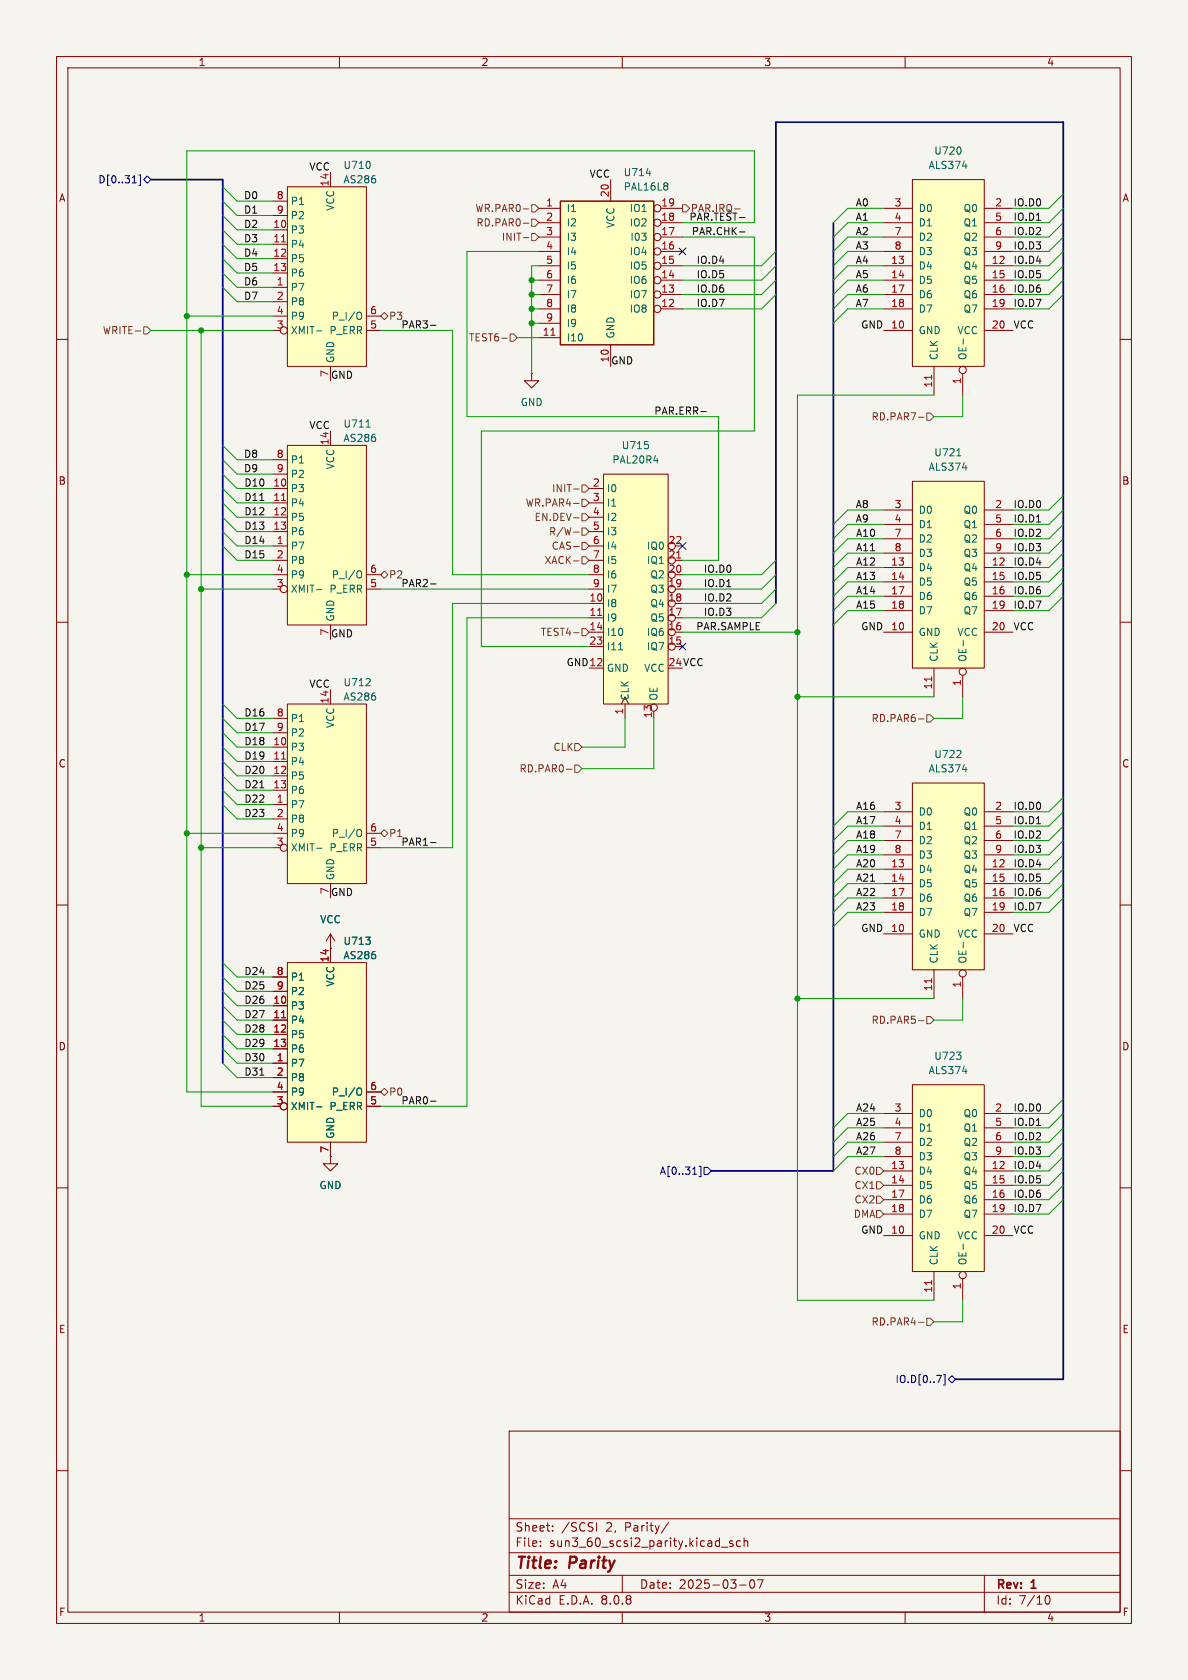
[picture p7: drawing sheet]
<svg xmlns="http://www.w3.org/2000/svg" width="210mm" height="297mm" viewBox="0 0 210 297" stroke-linecap="round" stroke-linejoin="round" font-family="sans-serif">
<path d="M0 0h210v297h-210z" fill="#f5f4ef" stroke="#f5f4ef" stroke-width=".18"/>
<g fill="none" stroke="#840000" stroke-width=".18">
<path d="M10 10h190v277h-190zM12 12h186v273h-186zM60 10v2M110 10v2M160 10v2M10 60h2M198 60h2M10 110h2M198 110h2M10 160h2M198 160h2M10 210h2"/>
<path d="M198 210h2M90 253h108v32h-108zM10 260h2M90 278.5h108M90 274.5h108M90 268.5h108M95.5 273.2v.2M95.5 272.5v.1M97.7 270.5v.2M97.7 269.8v.1M105.5 269.2v1.5M110 278.5v3"/>
<path d="M118.2 269.1l-1.3 1.9M127.5 273.5h1.2M129.5 272.5l-.3-.1-.2 .2v.2l.5 .2v.3h-.5M130.9 272.5l-.4-.1-.3 .3v.4l.1 .2h.6M131.5 272.5l.3-.1 .3 .1 .1 .9M131.5 271.9v1.5M132.7 279.4l.2-.1a.81 .81 0 0 1 .6 .6 .81 .81 0 0 1-.3 .8l-.2 .1a.81 .81 0 0 1-.3-1.4zM133.9 279.3h1l-.6 1.5M174 278.5v6.5M198 260h2M60 285v2M90 281.5h108"/>
<path d="M110 285v2M130.8 280.2h1.1M160 285v2M184.8 282.7l.1-.5 .2-.1a.81 .81 0 0 1 .6 .6 .81 .81 0 0 1-.3 .8h-.4l-.2-.5"/>
</g>
<path d="M50.8 78.7h14v31.8h-14z" fill="#ffffc2"/>
<g fill="none" stroke="#840000" stroke-width=".18">
<path d="M50.8 78.7h14v31.8h-14zM58.4 76.2v2.5M48.3 96.5h2.5M48.3 86.4h2.5M48.3 88.9h2.5M48.3 91.4h2.5M48.3 94h2.5M48.3 99.1h2.5M48.3 81.3h2.5M48.3 83.8h2.5M48.3 104.1h1.2M48.3 101.6h2.5"/>
<path d="M58.4 110.5v2.5M64.8 104.1h2.5M64.8 101.6h2.5M58.4 167.6h.1M58.4 165.1v2.5M58.4 165.1l-.7 1.3M58.4 165.1l.8 1.3"/>
<circle cx="50.2" cy="104.1" r=".63"/>
</g>
<path d="M49.8 88.5h.7" fill="none" stroke="#a90000" stroke-width=".18"/>
<path d="M64.7 75.5h.7M55.9 104.2h1M63.6 100.9l.1 .1a.81 .81 0 0 1-.1 1.2" fill="none" stroke="#006464" stroke-width=".18"/>
<path d="M161.3 138.4h12.7v33.1h-12.7z" fill="#ffffc2"/>
<g fill="none" stroke="#840000" stroke-width=".18">
<path d="M161.3 138.4h12.7v33.1h-12.7zM156.2 153.7h5.1M156.2 156.2h5.1M156.2 158.8h5.1M156.2 143.5h5.1M156.2 146.1h5.1M156.2 148.6h5.1M156.2 151.1h5.1M174 153.7h5.1M174 156.2h5.1M174 158.8h5.1M174 143.5h5.1"/>
<path d="M174 146.1h5.1M174 148.6h5.1M174 151.1h5.1M156.2 165.1h5.1M156.2 161.3h5.1M165.1 171.5v5M170.2 172.7v3.8M174 165.1h5.1M174 161.3h5.1"/>
<circle cx="170.2" cy="172.1" r=".63"/>
</g>
<path d="M169.1 133.9h.8M169.8 132.8v.4M170.1 136h.8M170.3 166.6v1" fill="none" stroke="#006464" stroke-width=".18"/>
<path d="M164.7 173v.7" fill="none" stroke="#a90000" stroke-width=".18"/>
<path d="M106.7 83.8h11.4v40.7h-11.4z" fill="#ffffc2"/>
<g fill="none" stroke="#840000" stroke-width=".18">
<path d="M104.1 86.4h2.6M104.1 99.1h2.6M104.1 96.5h2.6M104.1 88.9h2.6M104.1 91.4h2.6M104.1 94h2.6M106.7 83.8h11.4v40.7h-11.4zM119.4 99.1h1.2M119.4 96.5h1.2M104.1 106.7h2.6M104.1 109.2h2.6M104.1 118.1h2.6"/>
<path d="M104.1 111.8h2.6M104.1 114.3h2.6M104.1 104.1h2.6M104.1 101.6h2.6M119.4 106.7h1.2M119.4 109.2h1.2M119.4 111.8h1.2M119.4 114.3h1.2M119.4 104.1h1.2M119.4 101.6h1.2M110.5 124.5v2.5"/>
<circle cx="118.7" cy="99.1" r=".63"/>
<circle cx="118.7" cy="96.5" r=".63"/>
<circle cx="118.7" cy="109.2" r=".63"/>
<circle cx="118.7" cy="106.7" r=".63"/>
<circle cx="118.7" cy="101.6" r=".63"/>
<circle cx="118.7" cy="114.3" r=".63"/>
<circle cx="118.7" cy="111.8" r=".63"/>
<circle cx="118.7" cy="104.1" r=".63"/>
<circle cx="115.6" cy="125.1" r=".63"/>
</g>
<path d="M119.6 98.6h.7M105.7 108.8h.7" fill="none" stroke="#a90000" stroke-width=".18"/>
<path d="M114.6 78.7v.5M115.6 81.4h.8M109.3 114.9h.8" fill="none" stroke="#006464" stroke-width=".18"/>
<path d="M50.8 124.5h14v31.7h-14z" fill="#ffffc2"/>
<g fill="none" stroke="#840000" stroke-width=".18">
<path d="M94 66v1.3h1.2l-1.2 1.3-1.3-1.3h1.3M94 66h.1M48.3 132.1h2.5M48.3 134.6h2.5M48.3 137.2h2.5M48.3 139.7h2.5M48.3 127h2.5M48.3 129.5h2.5M50.8 124.5h14v31.7h-14zM58.4 121.9v2.6M48.3 142.2h2.5M48.3 144.8h2.5"/>
<path d="M48.3 149.9h1.2M48.3 147.3h2.5M58.4 156.2v2.6M64.8 149.9h2.5M64.8 147.3h2.5"/>
<circle cx="50.2" cy="149.9" r=".63"/>
</g>
<path d="M49.8 134.2h.7" fill="none" stroke="#a90000" stroke-width=".18"/>
<path d="M64.7 121.2h.7M65.4 120.1v.4M55.9 150h1M63.6 146.6l.1 .1a.81 .81 0 0 1-.1 1.2" fill="none" stroke="#006464" stroke-width=".18"/>
<path d="M50.8 33h14v31.8h-14z" fill="#ffffc2"/>
<g fill="none" stroke="#840000" stroke-width=".18">
<path d="M48.3 35.6h2.5M48.3 38.1h2.5M50.8 33h14v31.8h-14zM58.4 30.5v2.5M48.3 50.8h2.5M48.3 40.6h2.5M48.3 43.2h2.5M48.3 45.7h2.5M48.3 48.3h2.5M48.3 53.3h2.5M48.3 58.4h1.2M48.3 55.9h2.5"/>
<path d="M64.8 58.4h2.5M64.8 55.9h2.5M58.4 64.8v2.5"/>
<circle cx="50.2" cy="58.4" r=".63"/>
</g>
<path d="M49.8 42.8h.7" fill="none" stroke="#a90000" stroke-width=".18"/>
<path d="M65.4 28.8v.7M55.9 58.5h1M63.6 55.2l.1 .1a.81 .81 0 0 1-.1 1.2" fill="none" stroke="#006464" stroke-width=".18"/>
<path d="M99.1 35.6h16.5v25.4h-16.5z" fill="#ffffc2"/>
<path d="M99.1 35.6h16.5v25.4h-16.5z" fill="none" stroke="#840000" stroke-width=".25"/>
<g fill="none" stroke="#840000" stroke-width=".18">
<path d="M95.2 36.8h3.9M95.2 39.4h3.9M107.9 31.8v3.8M116.8 36.8h3.8M116.8 39.4h3.8M95.2 59.7h3.9M95.2 54.6h3.9M95.2 52.1h3.9M95.2 49.5h3.9M95.2 47h3.9M95.2 44.5h3.9M95.2 41.9h3.9"/>
<path d="M95.2 57.2h3.9M116.8 54.6h3.8M116.8 52.1h3.8M116.8 49.5h3.8M116.8 47h3.8M116.8 44.5h3.8M116.8 41.9h3.8M107.9 61v3.8"/>
<circle cx="116.2" cy="36.8" r=".63"/>
<circle cx="116.2" cy="39.4" r=".63"/>
<circle cx="116.2" cy="44.4" r=".63"/>
<circle cx="116.2" cy="54.6" r=".63"/>
<circle cx="116.2" cy="49.5" r=".63"/>
<circle cx="116.2" cy="47" r=".63"/>
<circle cx="116.2" cy="52.1" r=".63"/>
<circle cx="116.2" cy="41.9" r=".63"/>
</g>
<path d="M97.4 59.3h.7" fill="none" stroke="#a90000" stroke-width=".18"/>
<path d="M114.2 30.6h.8M117.9 32.4l.2 .2-.2 .2M117.9 32.9l.2 .2-.2 .4" fill="none" stroke="#006464" stroke-width=".18"/>
<path d="M161.3 191.8h12.7v33h-12.7z" fill="#ffffc2"/>
<g fill="none" stroke="#840000" stroke-width=".18">
<path d="M156.2 196.9h5.1M156.2 199.4h5.1M161.3 191.8h12.7v33h-12.7zM174 196.9h5.1M174 199.4h5.1M156.2 218.4h5.1M156.2 207h5.1M156.2 209.6h5.1M156.2 212.1h5.1M156.2 214.6h5.1M156.2 201.9h5.1M156.2 204.5h5.1"/>
<path d="M174 218.4h5.1M174 207h5.1M174 209.6h5.1M174 212.1h5.1M174 214.6h5.1M174 201.9h5.1M174 204.5h5.1M165.1 224.8v5.1M170.2 226.1v3.8"/>
<circle cx="170.2" cy="225.4" r=".63"/>
</g>
<path d="M169.1 186h.8l-.4 .5M169.8 186.6v.5M170.1 189.4h.8M170.3 219.9v1" fill="none" stroke="#006464" stroke-width=".18"/>
<path d="M164.7 226.4v.7" fill="none" stroke="#a90000" stroke-width=".18"/>
<path d="M161.3 85.1h12.7v33h-12.7z" fill="#ffffc2"/>
<g fill="none" stroke="#840000" stroke-width=".18">
<path d="M156.2 90.2h5.1M156.2 92.7h5.1M156.2 95.3h5.1M156.2 97.8h5.1M161.3 85.1h12.7v33h-12.7zM174 90.2h5.1M174 92.7h5.1M174 95.3h5.1M174 97.8h5.1M156.2 111.8h5.1M156.2 100.3h5.1M156.2 102.9h5.1"/>
<path d="M156.2 105.4h5.1M156.2 108h5.1M165.1 118.1v5.1M170.2 119.4v3.8M174 111.8h5.1M174 100.3h5.1M174 102.9h5.1M174 105.4h5.1M174 108h5.1"/>
<circle cx="170.2" cy="118.7" r=".63"/>
</g>
<path d="M169.2 80.6h.7M170.1 82.7h.8M170.3 113.2v1" fill="none" stroke="#006464" stroke-width=".18"/>
<path d="M164.7 119.7v.7" fill="none" stroke="#a90000" stroke-width=".18"/>
<path d="M161.3 31.8h12.7v33h-12.7z" fill="#ffffc2"/>
<g fill="none" stroke="#840000" stroke-width=".18">
<path d="M156.2 36.8h5.1M156.2 39.4h5.1M161.3 31.8h12.7v33h-12.7zM174 36.8h5.1M174 39.4h5.1M156.2 58.4h5.1M156.2 47h5.1M156.2 49.5h5.1M156.2 52.1h5.1M156.2 54.6h5.1M156.2 41.9h5.1M156.2 44.5h5.1"/>
<path d="M174 58.4h5.1M174 47h5.1M174 49.5h5.1M174 52.1h5.1M174 54.6h5.1M174 41.9h5.1M174 44.5h5.1M165.1 64.8v5.1M170.2 66v3.9"/>
<circle cx="170.2" cy="65.4" r=".63"/>
</g>
<path d="M169.8 26.2v.8M170.1 29.4h.8M170.3 59.9v1" fill="none" stroke="#006464" stroke-width=".18"/>
<path d="M164.7 66.3v.8" fill="none" stroke="#a90000" stroke-width=".18"/>
<path d="M50.8 170.2h14v31.7h-14z" fill="#ffffc2"/>
<g fill="none" stroke="#840000" stroke-width=".18">
<path d="M48.3 177.8h2.5M48.3 172.7h2.5M48.3 175.3h2.5M50.8 170.2h14v31.7h-14zM58.4 167.6h.1M58.4 167.6v2.6M48.3 188h2.5M48.3 180.3h2.5M48.3 182.9h2.5M48.3 185.4h2.5M48.3 190.5h2.5M48.3 195.6h1.2"/>
<path d="M48.3 193h2.5M64.8 195.6h2.5M64.8 193h2.5M58.4 204.5v1.2h1.3l-1.3 1.3-1.3-1.3h1.3M58.4 204.5h.1M58.4 201.9v2.6"/>
<circle cx="50.2" cy="195.6" r=".63"/>
</g>
<path d="M49.8 179.9h.7" fill="none" stroke="#a90000" stroke-width=".18"/>
<path d="M64.7 165.7h.7l-.4 .5M65.4 166.3v.5M55.9 195.7h1M63.6 192.3l.1 .1a.81 .81 0 0 1-.1 1.2" fill="none" stroke="#006464" stroke-width=".18"/>
<g fill="none" stroke="#725600" stroke-width=".18">
<path d="M92.5 36.9h1M92.5 39.5h1M94 36.2h.6l.6 .6-.6 .7h-.6zM94 38.7h.6l.6 .7-.6 .6h-.6zM120.6 36.2h.7l.6 .6-.6 .7h-.7zM129.9 36.9h.9M25.4 57.8h.6l.7 .6-.7 .7h-.6zM67.3 55.9l.6-.7 .7 .7-.7 .6zM88.7 59.8h1M90.2 59.1h.6l.6 .6-.6 .6h-.6zM92.5 42h1M94 41.3h.6l.6 .6-.6 .6h-.6z"/>
<path d="M162.4 73.8h.9M163.8 73h.7l.6 .7-.6 .6h-.7zM101.4 89h1M101.4 94.1h1M101.4 86.5h1M101.4 91.5h1M101.4 96.6h1M101.4 99.2h1M102.9 88.3h.6l.6 .6-.6 .6h-.6zM102.9 93.3h.6l.6 .7-.6 .6h-.6zM102.9 85.7h.6l.6 .7-.6 .6h-.6zM102.9 90.8h.6l.6 .6-.6 .7h-.6z"/>
<path d="M102.9 95.9h.6l.6 .6-.6 .7h-.6zM102.9 98.4h.6l.6 .7-.6 .6h-.6zM67.3 101.6l.6-.6 .7 .6-.7 .6zM101.4 111.9h1M102.9 111.1h.6l.6 .7-.6 .6h-.6zM100.1 136h1M101.6 131.4h.6l.7 .7-.7 .6h-.6zM101.6 135.3h.6l.7 .6-.7 .6h-.6zM162.4 127.1h.9M163.8 126.4h.7l.6 .6-.6 .6h-.7zM67.3 147.3l.6-.6 .7 .6-.7 .7zM163.8 179.7h.7l.6 .6-.6 .7h-.7z"/>
<path d="M67.3 193l.6-.6 .7 .6-.7 .7zM162.4 180.4h.9M154.9 214h.7l.6 .6-.6 .7h-.7zM154.9 211.5h.7l.6 .6-.6 .6h-.7zM154.9 208.9h.7l.6 .7-.6 .6h-.7zM154.9 206.4h.7l.6 .6-.6 .6h-.7zM162.4 233.8h.9M163.8 233h.7l.6 .7-.6 .6h-.7z"/>
</g>
<g fill="none" stroke="#000084" stroke-width=".18">
<path d="M23.4 32.3h.7M24.5 30.9h.3v1.9h-.3M25.4 31.8l.6-.7 .7 .7-.7 .6zM120 43.8l1.3 1.3M121.3 43.8l-1.3 1.3M120 95.9l1.3 1.2M121.3 95.9l-1.3 1.2M120 113.7l1.3 1.2M121.3 113.7l-1.3 1.2M122.4 207.6h.8M123.6 206.2h.3v1.8h-.3M124.5 206.4h.6l.6 .6-.6 .6h-.6z"/>
<path d="M165.6 243.1h.8l-.5 1.3M166.8 243h.3v1.8h-.3M167.6 243.8l.7-.6 .6 .6-.6 .7z"/>
</g>
<path d="M130.7 38.5h1M76.1 57.5h1M130.7 41h1M123.9 72.8h1M45.9 88.5h.7M76.1 103.2h1M45.9 139.3h.7M76.1 149h1M45.9 190.1h.7M76.1 194.7h1" fill="none" stroke="#0f0f0f" stroke-width=".18"/>
<path d="M26.7 31.8h12.7v156.2M147.3 39.4v167.6h-21.6M137.2 106.7v-85.1h50.8v222.2h-19.1" fill="none" stroke="#000084" stroke-width=".3"/>
<g fill="none" stroke="#009600" stroke-width=".18">
<path d="M39.4 35.6l2.5 2.5h6.4M39.4 33l2.5 2.6h6.4M39.4 38.1l2.5 2.5h6.4M120.6 39.4h12.7v-12.7h-100.3v166.3h15.3M156.2 39.4h-6.3l-2.6 2.5M156.2 36.8h-6.3l-2.6 2.6M188 36.8l-2.6 2.6h-6.3M188 34.3l-2.6 2.5h-6.3M188 39.4l-2.6 2.5h-6.3M26.7 58.4h21.6M33 55.9h15.3M35.6 58.4v137.2h12.7"/>
<path d="M39.4 40.6l2.5 2.6h6.4M39.4 45.7l2.5 2.6h6.4M39.4 43.2l2.5 2.5h6.4M39.4 48.3l2.5 2.5h6.4M39.4 50.8l2.5 2.5h6.4M67.3 58.4h12.7v43.2h24.1M91.4 59.7h3.8M94 49.5h1.2M94 54.6h1.2M94 57.2h1.2M94 52.1h1.2M95.2 44.5h-12.7v29.2h44.5v25.4h-6.4"/>
<path d="M95.2 47h-1.2v19M120.6 41.9h12.7v34.3h-48.2v38.1h19M137.2 44.5l-2.6 2.5h-14M137.2 47l-2.6 2.5h-14M137.2 52.1l-2.6 2.5h-14M137.2 49.5l-2.6 2.6h-14M156.2 47h-6.3l-2.6 2.5M156.2 41.9h-6.3l-2.6 2.6M156.2 49.5h-6.3l-2.6 2.6M156.2 44.5h-6.3l-2.6 2.5M156.2 54.6h-6.3l-2.6 2.6M156.2 52.1h-6.3l-2.6 2.5"/>
<path d="M188 44.5l-2.6 2.5h-6.3M188 47l-2.6 2.5h-6.3M188 41.9l-2.6 2.6h-6.3M188 52.1l-2.6 2.5h-6.3M188 49.5l-2.6 2.6h-6.3M39.4 78.7l2.5 2.6h6.4M165.1 69.9h-24.1v160h24.1M170.2 69.9v3.8h-5.1M39.4 96.5l2.5 2.6h6.4M39.4 86.4l2.5 2.5h6.4M39.4 83.8l2.5 2.6h6.4M39.4 88.9l2.5 2.5h6.4"/>
<path d="M39.4 91.4l2.5 2.6h6.4M39.4 81.3l2.5 2.5h6.4M39.4 94l2.5 2.5h6.4M137.2 99.1l-2.6 2.5h-14M156.2 90.2h-6.3l-2.6 2.5M156.2 97.8h-6.3l-2.6 2.5M156.2 95.3h-6.3l-2.6 2.5M156.2 92.7h-6.3l-2.6 2.6M188 87.6l-2.6 2.6h-6.3M188 95.3l-2.6 2.5h-6.3M188 92.7l-2.6 2.6h-6.3M188 90.2l-2.6 2.5h-6.3"/>
<path d="M188 97.8l-2.6 2.5h-6.3M33 101.6h15.3M35.6 104.1h12.7M67.3 104.1h36.8M104.1 106.7h-24.1v43.2h-12.7M104.1 109.2h-21.6v86.4h-15.2M120.6 111.8h20.4M137.2 101.6l-2.6 2.5h-14M137.2 106.7l-2.6 2.5h-14M137.2 104.1l-2.6 2.6h-14M156.2 100.3h-6.3l-2.6 2.6M156.2 102.9h-6.3l-2.6 2.5"/>
<path d="M156.2 108h-6.3l-2.6 2.5M156.2 105.4h-6.3l-2.6 2.6M188 100.3l-2.6 2.6h-6.3M188 105.4l-2.6 2.6h-6.3M188 102.9l-2.6 2.5h-6.3M39.4 137.2l2.5 2.5h6.4M39.4 124.5l2.5 2.5h6.4M39.4 134.6l2.5 2.6h6.4M39.4 139.7l2.5 2.5h6.4M39.4 132.1l2.5 2.5h6.4M39.4 127l2.5 2.5h6.4M39.4 129.5l2.5 2.6h6.4"/>
<path d="M110.5 127v5.1h-7.6M115.6 127v8.9h-12.7M141 123.2h24.1M170.2 123.2v3.8h-5.1M33 147.3h15.3M35.6 149.9h12.7M39.4 142.2l2.5 2.6h6.4M156.2 148.6h-6.3l-2.6 2.5M156.2 146.1h-6.3l-2.6 2.5M156.2 158.8h-6.3l-2.6 2.5M156.2 156.2h-6.3l-2.6 2.6M156.2 143.5h-6.3l-2.6 2.6"/>
<path d="M156.2 153.7h-6.3l-2.6 2.5M156.2 151.1h-6.3l-2.6 2.6M188 146.1l-2.6 2.5h-6.3M188 143.5l-2.6 2.6h-6.3M188 156.2l-2.6 2.6h-6.3M188 153.7l-2.6 2.5h-6.3M188 158.8l-2.6 2.5h-6.3M188 141l-2.6 2.5h-6.3M188 151.1l-2.6 2.6h-6.3M188 148.6l-2.6 2.5h-6.3M39.4 170.2l2.5 2.5h6.4M39.4 175.3l2.5 2.5h6.4"/>
<path d="M39.4 177.8l2.5 2.5h6.4M39.4 172.7l2.5 2.6h6.4M141 176.5h24.1M156.2 161.3h-6.3l-2.6 2.5M170.2 176.5v3.8h-5.1M39.4 185.4l2.5 2.6h6.4M39.4 188l2.5 2.5h6.4M39.4 182.9l2.5 2.5h6.4M39.4 180.3l2.5 2.6h6.4M156.2 199.4h-6.3l-2.6 2.5M156.2 196.9h-6.3l-2.6 2.5M188 199.4l-2.6 2.5h-6.3"/>
<path d="M188 196.9l-2.6 2.5h-6.3M188 194.3l-2.6 2.6h-6.3M156.2 204.5h-6.3l-2.6 2.5M156.2 201.9h-6.3l-2.6 2.6M188 212.1l-2.6 2.5h-6.3M188 201.9l-2.6 2.6h-6.3M188 204.5l-2.6 2.5h-6.3M188 209.6l-2.6 2.5h-6.3M188 207l-2.6 2.6h-6.3M170.2 229.9v3.8h-5.1"/>
</g>
<g fill="#009600" stroke="#009600" stroke-width=".18">
<circle cx="35.6" cy="104.1" r=".46"/>
<circle cx="35.6" cy="58.4" r=".46"/>
<circle cx="33" cy="55.9" r=".46"/>
<circle cx="33" cy="101.6" r=".46"/>
<circle cx="94" cy="49.5" r=".46"/>
<circle cx="94" cy="52.1" r=".46"/>
<circle cx="94" cy="57.2" r=".46"/>
<circle cx="94" cy="54.6" r=".46"/>
<circle cx="35.6" cy="149.9" r=".46"/>
<circle cx="33" cy="147.3" r=".46"/>
<circle cx="141" cy="111.8" r=".46"/>
<circle cx="141" cy="123.2" r=".46"/>
<circle cx="141" cy="176.5" r=".46"/>
</g>
<g font-size="2.8" fill="#840000">
<text x="91" y="277.9">Title:</text>
<text x="100.7" y="277.9">Parity</text>
</g>
<g font-size="2.1" fill="#840000">
<text x="91" y="273.7">File:</text>
<text x="91" y="271">Sheet:</text>
<text x="97.1" y="273.7">sun3_60_scsi2_parity.kicad_sch</text>
<text x="99.2" y="271">/SCSI</text>
<text x="107.2" y="271">2,</text>
<text x="110.6" y="271">Parity/</text>
<text x="91" y="281.1">Size:</text>
<text x="97.7" y="281.1">A4</text>
<text x="113" y="281.1">Date:</text>
<text x="120" y="281.1">2025-03-07</text>
<text x="176" y="281.3">Rev:</text>
<text x="182.4" y="281.3">1</text>
<text x="91" y="283.9">KiCad</text>
<text x="98.7" y="283.9">E.D.A.</text>
<text x="106.3" y="283.9">8.0.8</text>
<text x="176" y="283.9">Id:</text>
<text x="180.1" y="283.9">7/10</text>
</g>
<g font-size="1.8" fill="#840000">
<text x="35" y="11.9">1</text>
<text x="85" y="11.9">2</text>
<text x="135" y="11.9">3</text>
<text x="185" y="11.9">4</text>
<text x="10.3" y="35.9">A</text>
<text x="198.4" y="35.9">A</text>
<text x="10.3" y="85.9">B</text>
<text x="198.3" y="85.9">B</text>
<text x="10.3" y="135.9">C</text>
<text x="198.3" y="135.9">C</text>
<text x="10.3" y="185.9">D</text>
<text x="198.3" y="185.9">D</text>
<text x="10.3" y="235.9">E</text>
<text x="198.3" y="235.9">E</text>
<text x="10.3" y="285.9">F</text>
<text x="35" y="286.9">1</text>
<text x="85" y="286.9">2</text>
<text x="135" y="286.9">3</text>
<text x="185" y="286.9">4</text>
<text x="198.4" y="285.9">F</text>
</g>
<g font-size="1.8" fill="#006464">
<text x="165.1" y="27.5">U720</text>
<text x="60.6" y="30.1">U710</text>
<text x="60.6" y="32.6">AS286</text>
<text x="110.2" y="33.9">PAL16L8</text>
<text x="110.2" y="31.3">U714</text>
<text x="164.1" y="30.1">ALS374</text>
<text x="51.3" y="41.5">P3</text>
<text x="51.3" y="36.4">P1</text>
<text x="51.3" y="39">P2</text>
<text x="59.3" y="37.4" transform="rotate(-90 59.3 37.4)">VCC</text>
<text x="100.1" y="37.7">I1</text>
<text x="100.1" y="40.2">I2</text>
<text x="108.8" y="40.4" transform="rotate(-90 108.8 40.4)">VCC</text>
<text x="111.2" y="40.2">IO2</text>
<text x="111.2" y="37.7">IO1</text>
<text x="162.3" y="37.7">D0</text>
<text x="162.3" y="40.2">D1</text>
<text x="170.2" y="37.7">Q0</text>
<text x="170.2" y="40.2">Q1</text>
<text x="51.3" y="44">P4</text>
<text x="51.3" y="46.6">P5</text>
<text x="100.1" y="42.8">I3</text>
<text x="100.1" y="45.3">I4</text>
<text x="100.1" y="47.9">I5</text>
<text x="111.2" y="47.9">IO5</text>
<text x="111.2" y="45.3">IO4</text>
<text x="111.3" y="42.8">I03</text>
<text x="162.3" y="47.9">D4</text>
<text x="162.3" y="42.8">D2</text>
<text x="162.3" y="45.3">D3</text>
<text x="170.2" y="47.9">Q4</text>
<text x="170.2" y="42.8">Q2</text>
<text x="170.2" y="45.3">Q3</text>
<text x="51.3" y="51.7">P7</text>
<text x="51.3" y="49.1">P6</text>
<text x="100.1" y="50.4">I6</text>
<text x="100.1" y="52.9">I7</text>
<text x="111.2" y="52.9">IO7</text>
<text x="111.2" y="50.4">IO6</text>
<text x="162.3" y="50.4">D5</text>
<text x="162.3" y="52.9">D6</text>
<text x="170.2" y="50.4">Q5</text>
<text x="170.2" y="52.9">Q6</text>
<text x="51.3" y="54.2">P8</text>
<text x="51.3" y="59.3">XMIT-</text>
<text x="51.3" y="56.7">P9</text>
<text x="58.1" y="59.3">P_ERR</text>
<text x="58.6" y="56.7">P_I/O</text>
<text x="100.1" y="55.5">I8</text>
<text x="100.1" y="58">I9</text>
<text x="108.8" y="59.9" transform="rotate(-90 108.8 59.9)">GND</text>
<text x="111.2" y="55.5">IO8</text>
<text x="162.3" y="59.3">GND</text>
<text x="162.3" y="55.5">D7</text>
<text x="169.1" y="59.3">VCC</text>
<text x="170.2" y="55.5">Q7</text>
<text x="59.3" y="64.3" transform="rotate(-90 59.3 64.3)">GND</text>
<text x="100.1" y="60.6">I10</text>
<text x="166" y="63.8" transform="rotate(-90 166 63.8)">CLK</text>
<text x="171" y="63.8" transform="rotate(-90 171 63.8)">OE-</text>
<text x="91.9" y="72">GND</text>
<text x="60.6" y="75.8">U711</text>
<text x="51.3" y="82.1">P1</text>
<text x="59.3" y="83.1" transform="rotate(-90 59.3 83.1)">VCC</text>
<text x="60.6" y="78.3">AS286</text>
<text x="108.2" y="82.1">PAL20R4</text>
<text x="109.8" y="79.6">U715</text>
<text x="164.1" y="83.4">ALS374</text>
<text x="165.1" y="80.9">U721</text>
<text x="51.3" y="87.2">P3</text>
<text x="51.3" y="89.8">P4</text>
<text x="51.3" y="84.7">P2</text>
<text x="107.2" y="87.2">I0</text>
<text x="107.2" y="89.8">I1</text>
<text x="51.3" y="92.3">P5</text>
<text x="51.3" y="94.8">P6</text>
<text x="107.2" y="92.3">I2</text>
<text x="107.2" y="94.8">I3</text>
<text x="162.3" y="91">D0</text>
<text x="162.3" y="93.6">D1</text>
<text x="170.2" y="91">Q0</text>
<text x="170.2" y="93.6">Q1</text>
<text x="51.3" y="97.4">P7</text>
<text x="51.3" y="99.9">P8</text>
<text x="107.2" y="97.4">I4</text>
<text x="107.2" y="99.9">I5</text>
<text x="114.3" y="99.9">IQ1</text>
<text x="114.3" y="97.4">IQ0</text>
<text x="162.3" y="101.2">D4</text>
<text x="162.3" y="96.1">D2</text>
<text x="162.3" y="98.7">D3</text>
<text x="170.2" y="101.2">Q4</text>
<text x="170.2" y="96.1">Q2</text>
<text x="170.2" y="98.7">Q3</text>
<text x="51.3" y="105">XMIT-</text>
<text x="51.3" y="102.5">P9</text>
<text x="58.1" y="105">P_ERR</text>
<text x="58.6" y="102.5">P_I/O</text>
<text x="107.2" y="107.5">I8</text>
<text x="107.2" y="102.5">I6</text>
<text x="107.2" y="105">I7</text>
<text x="114.9" y="107.5">Q4</text>
<text x="114.9" y="105">Q3</text>
<text x="114.9" y="102.5">Q2</text>
<text x="162.3" y="103.7">D5</text>
<text x="162.3" y="106.3">D6</text>
<text x="170.2" y="103.7">Q5</text>
<text x="170.2" y="106.3">Q6</text>
<text x="59.3" y="110" transform="rotate(-90 59.3 110)">GND</text>
<text x="107.2" y="110.1">I9</text>
<text x="107.2" y="112.6">I10</text>
<text x="114.3" y="112.6">IQ6</text>
<text x="114.9" y="110.1">Q5</text>
<text x="162.3" y="112.6">GND</text>
<text x="162.3" y="108.8">D7</text>
<text x="169.1" y="112.6">VCC</text>
<text x="170.2" y="108.8">Q7</text>
<text x="107.2" y="119">GND</text>
<text x="107.2" y="115.2">I11</text>
<text x="113.8" y="119">VCC</text>
<text x="114.3" y="115.2">IQ7</text>
<text x="166" y="117.1" transform="rotate(-90 166 117.1)">CLK</text>
<text x="171" y="117.1" transform="rotate(-90 171 117.1)">OE-</text>
<text x="60.6" y="121.5">U712</text>
<text x="60.6" y="124.1">AS286</text>
<text x="111.4" y="124" transform="rotate(-90 111.4 124)">CLK</text>
<text x="116.4" y="124" transform="rotate(-90 116.4 124)">OE</text>
<text x="51.3" y="127.9">P1</text>
<text x="51.3" y="130.4">P2</text>
<text x="59.3" y="128.8" transform="rotate(-90 59.3 128.8)">VCC</text>
<text x="51.3" y="132.9">P3</text>
<text x="51.3" y="135.5">P4</text>
<text x="164.1" y="136.8">ALS374</text>
<text x="165.1" y="134.2">U722</text>
<text x="51.3" y="143.1">P7</text>
<text x="51.3" y="138">P5</text>
<text x="51.3" y="140.6">P6</text>
<text x="51.3" y="145.6">P8</text>
<text x="51.3" y="148.2">P9</text>
<text x="58.6" y="148.2">P_I/O</text>
<text x="162.3" y="144.4">D0</text>
<text x="162.3" y="146.9">D1</text>
<text x="162.3" y="149.5">D2</text>
<text x="170.2" y="144.4">Q0</text>
<text x="170.2" y="146.9">Q1</text>
<text x="170.2" y="149.5">Q2</text>
<text x="51.3" y="150.7">XMIT-</text>
<text x="58.1" y="150.7">P_ERR</text>
<text x="59.3" y="155.7" transform="rotate(-90 59.3 155.7)">GND</text>
<text x="162.3" y="154.5">D4</text>
<text x="162.3" y="152">D3</text>
<text x="170.2" y="154.5">Q4</text>
<text x="170.2" y="152">Q3</text>
<text x="162.3" y="157.1">D5</text>
<text x="162.3" y="159.6">D6</text>
<text x="170.2" y="157.1">Q5</text>
<text x="170.2" y="159.6">Q6</text>
<text x="56.5" y="163.4">VCC</text>
<text x="60.6" y="167.2">U713</text>
<text x="162.3" y="166">GND</text>
<text x="162.3" y="162.2">D7</text>
<text x="169.1" y="166">VCC</text>
<text x="170.2" y="162.2">Q7</text>
<text x="51.3" y="173.6">P1</text>
<text x="60.6" y="169.8">AS286</text>
<text x="166" y="170.4" transform="rotate(-90 166 170.4)">CLK</text>
<text x="171" y="170.4" transform="rotate(-90 171 170.4)">OE-</text>
<text x="51.3" y="178.7">P3</text>
<text x="51.3" y="176.1">P2</text>
<text x="59.3" y="174.5" transform="rotate(-90 59.3 174.5)">VCC</text>
<text x="51.3" y="181.2">P4</text>
<text x="51.3" y="183.7">P5</text>
<text x="51.3" y="188.8">P7</text>
<text x="51.3" y="186.3">P6</text>
<text x="51.3" y="191.4">P8</text>
<text x="164.1" y="190.1">ALS374</text>
<text x="165.1" y="187.6">U723</text>
<text x="51.3" y="196.4">XMIT-</text>
<text x="51.3" y="193.9">P9</text>
<text x="58.1" y="196.4">P_ERR</text>
<text x="58.6" y="193.9">P_I/O</text>
<text x="162.3" y="197.7">D0</text>
<text x="170.2" y="197.7">Q0</text>
<text x="59.3" y="201.4" transform="rotate(-90 59.3 201.4)">GND</text>
<text x="162.3" y="200.3">D1</text>
<text x="162.3" y="202.8">D2</text>
<text x="170.2" y="200.3">Q1</text>
<text x="170.2" y="202.8">Q2</text>
<text x="162.3" y="207.9">D4</text>
<text x="162.3" y="205.3">D3</text>
<text x="170.2" y="207.9">Q4</text>
<text x="170.2" y="205.3">Q3</text>
<text x="56.4" y="210.4">GND</text>
<text x="162.3" y="210.4">D5</text>
<text x="162.3" y="213">D6</text>
<text x="162.3" y="215.5">D7</text>
<text x="170.2" y="210.4">Q5</text>
<text x="170.2" y="213">Q6</text>
<text x="170.2" y="215.5">Q7</text>
<text x="162.3" y="219.3">GND</text>
<text x="169.1" y="219.3">VCC</text>
<text x="166" y="223.8" transform="rotate(-90 166 223.8)">CLK</text>
<text x="171" y="223.8" transform="rotate(-90 171 223.8)">OE-</text>
</g>
<g font-size="1.8" fill="#000084">
<text x="17.3" y="32.6">D[0..31]</text>
<text x="116.5" y="207.9">A[0..31]</text>
<text x="158.2" y="244.7">IO.D[0..7]</text>
</g>
<g font-size="1.8" fill="#0f0f0f">
<text x="43" y="35.3">D0</text>
<text x="54.6" y="30.2">VCC</text>
<text x="104.1" y="31.5">VCC</text>
<text x="43" y="37.8">D1</text>
<text x="43" y="40.4">D2</text>
<text x="121.8" y="39.1">PAR.TEST-</text>
<text x="122" y="37.7">PAR.IRQ-</text>
<text x="122.2" y="41.6">PAR.CHK-</text>
<text x="151.2" y="39.1">A1</text>
<text x="151.2" y="36.6">A0</text>
<text x="151.2" y="41.6">A2</text>
<text x="179.1" y="36.6">IO.D0</text>
<text x="179.1" y="41.6">IO.D2</text>
<text x="179.1" y="39.1">IO.D1</text>
<text x="43" y="45.5">D4</text>
<text x="43" y="42.9">D3</text>
<text x="43" y="48">D5</text>
<text x="123" y="46.7">IO.D4</text>
<text x="151.2" y="46.7">A4</text>
<text x="151.2" y="44.2">A3</text>
<text x="179.1" y="44.2">IO.D3</text>
<text x="179.1" y="46.7">IO.D4</text>
<text x="43" y="53.1">D7</text>
<text x="43" y="50.5">D6</text>
<text x="123" y="49.3">IO.D5</text>
<text x="123" y="51.8">IO.D6</text>
<text x="151.2" y="49.3">A5</text>
<text x="151.2" y="51.8">A6</text>
<text x="179.1" y="51.8">IO.D6</text>
<text x="179.1" y="49.3">IO.D5</text>
<text x="70.9" y="58.2">PAR3-</text>
<text x="123" y="54.3">IO.D7</text>
<text x="151.2" y="54.3">A7</text>
<text x="152.1" y="58.2">GND</text>
<text x="179.1" y="58.2">VCC</text>
<text x="179.1" y="54.3">IO.D7</text>
<text x="107.7" y="64.2" transform="rotate(-90 107.7 64.2)">10</text>
<text x="107.9" y="64.5">GND</text>
<text x="58.2" y="66.7" transform="rotate(-90 58.2 66.7)">7</text>
<text x="58.4" y="67">GND</text>
<text x="54.6" y="75.9">VCC</text>
<text x="115.6" y="73.4">PAR.ERR-</text>
<text x="43" y="83.6">D9</text>
<text x="43" y="81">D8</text>
<text x="43.1" y="88.6">D11</text>
<text x="43.1" y="86.1">D10</text>
<text x="151.2" y="89.9">A8</text>
<text x="179.1" y="89.9">IO.D0</text>
<text x="43.1" y="93.7">D13</text>
<text x="43.1" y="91.2">D12</text>
<text x="151.2" y="92.4">A9</text>
<text x="151.2" y="95">A10</text>
<text x="179.1" y="95">IO.D2</text>
<text x="179.1" y="92.4">IO.D1</text>
<text x="43.1" y="98.8">D15</text>
<text x="43.1" y="96.3">D14</text>
<text x="124.3" y="101.3">IO.D0</text>
<text x="151.2" y="97.5">A11</text>
<text x="151.2" y="100.1">A12</text>
<text x="179.1" y="97.5">IO.D3</text>
<text x="179.1" y="100.1">IO.D4</text>
<text x="70.9" y="103.9">PAR2-</text>
<text x="124.3" y="103.9">IO.D1</text>
<text x="124.3" y="106.4">IO.D2</text>
<text x="151.2" y="105.1">A14</text>
<text x="151.2" y="102.6">A13</text>
<text x="151.2" y="107.7">A15</text>
<text x="179.1" y="102.6">IO.D5</text>
<text x="179.1" y="105.1">IO.D6</text>
<text x="179.1" y="107.7">IO.D7</text>
<text x="58.2" y="112.5" transform="rotate(-90 58.2 112.5)">7</text>
<text x="58.4" y="112.8">GND</text>
<text x="123" y="111.5">PAR.SAMPLE</text>
<text x="124.3" y="109">IO.D3</text>
<text x="152.1" y="111.5">GND</text>
<text x="179.1" y="111.5">VCC</text>
<text x="100.1" y="117.8">GND12</text>
<text x="118.1" y="117.9">24 VCC</text>
<text x="54.6" y="121.7">VCC</text>
<text x="43.1" y="126.7">D16</text>
<text x="43.1" y="129.3">D17</text>
<text x="43.1" y="131.8">D18</text>
<text x="43.1" y="134.4">D19</text>
<text x="43.1" y="136.9">D20</text>
<text x="43.1" y="142">D22</text>
<text x="43.1" y="139.4">D21</text>
<text x="151.2" y="143.2">A16</text>
<text x="179.1" y="143.2">IO.D0</text>
<text x="43.1" y="144.5">D23</text>
<text x="70.9" y="149.6">PAR1-</text>
<text x="151.2" y="145.8">A17</text>
<text x="151.2" y="148.3">A18</text>
<text x="179.1" y="145.8">IO.D1</text>
<text x="179.1" y="148.3">IO.D2</text>
<text x="151.2" y="155.9">A21</text>
<text x="151.2" y="153.4">A20</text>
<text x="151.2" y="150.9">A19</text>
<text x="179.1" y="155.9">IO.D5</text>
<text x="179.1" y="150.9">IO.D3</text>
<text x="179.1" y="153.4">IO.D4</text>
<text x="58.2" y="158.2" transform="rotate(-90 58.2 158.2)">7</text>
<text x="58.4" y="158.5">GND</text>
<text x="151.2" y="161">A23</text>
<text x="151.2" y="158.5">A22</text>
<text x="179.1" y="161">IO.D7</text>
<text x="179.1" y="158.5">IO.D6</text>
<text x="152.1" y="164.8">GND</text>
<text x="179.1" y="164.8">VCC</text>
<text x="43.1" y="172.5">D24</text>
<text x="43.1" y="177.5">D26</text>
<text x="43.1" y="175">D25</text>
<text x="43.1" y="180.1">D27</text>
<text x="43.1" y="182.6">D28</text>
<text x="43.1" y="185.2">D29</text>
<text x="43.1" y="190.2">D31</text>
<text x="43.1" y="187.7">D30</text>
<text x="70.9" y="195.3">PAR0-</text>
<text x="151.2" y="196.6">A24</text>
<text x="179.1" y="196.6">IO.D0</text>
<text x="151.2" y="201.7">A26</text>
<text x="151.2" y="199.1">A25</text>
<text x="179.1" y="201.7">IO.D2</text>
<text x="179.1" y="199.1">IO.D1</text>
<text x="151.2" y="204.2">A27</text>
<text x="179.1" y="209.3">IO.D5</text>
<text x="179.1" y="204.2">IO.D3</text>
<text x="179.1" y="206.7">IO.D4</text>
<text x="179.1" y="211.8">IO.D6</text>
<text x="179.1" y="214.4">IO.D7</text>
<text x="152.1" y="218.2">GND</text>
<text x="179.1" y="218.2">VCC</text>
</g>
<g font-size="1.8" fill="#a90000">
<text x="48.8" y="35.3">8</text>
<text x="58.2" y="33.1" transform="rotate(-90 58.2 33.1)">14</text>
<text x="107.7" y="35" transform="rotate(-90 107.7 35)">20</text>
<text x="48.2" y="40.4">10</text>
<text x="48.8" y="37.8">9</text>
<text x="96.4" y="36.6">1</text>
<text x="96.4" y="39.1">2</text>
<text x="96.4" y="41.7">3</text>
<text x="116.8" y="41.7">17</text>
<text x="116.8" y="39.1">18</text>
<text x="116.8" y="36.6">19</text>
<text x="158" y="36.6">3</text>
<text x="158" y="39.1">4</text>
<text x="158" y="41.7">7</text>
<text x="175.8" y="36.6">2</text>
<text x="175.8" y="39.1">5</text>
<text x="175.8" y="41.7">6</text>
<text x="48.2" y="42.9">11</text>
<text x="48.2" y="45.5">12</text>
<text x="96.4" y="44.2">4</text>
<text x="96.4" y="46.7">5</text>
<text x="116.8" y="46.7">15</text>
<text x="116.8" y="44.2">16</text>
<text x="157.4" y="46.7">13</text>
<text x="158" y="44.2">8</text>
<text x="175.2" y="46.7">12</text>
<text x="175.8" y="44.2">9</text>
<text x="48.2" y="48">13</text>
<text x="48.8" y="50.5">1</text>
<text x="48.8" y="53.1">2</text>
<text x="96.4" y="49.3">6</text>
<text x="96.4" y="51.8">7</text>
<text x="116.8" y="51.8">13</text>
<text x="116.8" y="49.3">14</text>
<text x="157.4" y="49.3">14</text>
<text x="157.4" y="51.8">17</text>
<text x="175.2" y="49.3">15</text>
<text x="175.2" y="51.8">16</text>
<text x="48.8" y="58.2">3</text>
<text x="48.8" y="55.6">4</text>
<text x="65.3" y="58.2">5</text>
<text x="65.3" y="55.6">6</text>
<text x="95.8" y="59.4">11</text>
<text x="96.4" y="54.4">8</text>
<text x="96.4" y="56.9">9</text>
<text x="116.8" y="54.4">12</text>
<text x="157.4" y="58.2">10</text>
<text x="157.4" y="54.4">18</text>
<text x="175.2" y="54.4">19</text>
<text x="175.2" y="58.2">20</text>
<text x="164.8" y="68.6" transform="rotate(-90 164.8 68.6)">11</text>
<text x="169.9" y="68" transform="rotate(-90 169.9 68)">1</text>
<text x="48.8" y="81">8</text>
<text x="48.8" y="83.6">9</text>
<text x="58.2" y="78.8" transform="rotate(-90 58.2 78.8)">14</text>
<text x="48.2" y="86.1">10</text>
<text x="48.2" y="88.6">11</text>
<text x="104.7" y="86.1">2</text>
<text x="104.7" y="88.6">3</text>
<text x="158" y="89.9">3</text>
<text x="175.8" y="89.9">2</text>
<text x="48.2" y="91.2">12</text>
<text x="48.2" y="93.7">13</text>
<text x="104.7" y="91.2">4</text>
<text x="104.7" y="93.7">5</text>
<text x="158" y="92.5">4</text>
<text x="158" y="95">7</text>
<text x="175.8" y="92.5">5</text>
<text x="175.8" y="95">6</text>
<text x="48.8" y="96.3">1</text>
<text x="48.8" y="98.8">2</text>
<text x="48.8" y="101.3">4</text>
<text x="65.3" y="101.3">6</text>
<text x="104.7" y="96.3">6</text>
<text x="104.7" y="98.8">7</text>
<text x="104.7" y="101.3">8</text>
<text x="118.1" y="101.3">20</text>
<text x="118.1" y="98.8">21</text>
<text x="118.1" y="96.3">22</text>
<text x="157.4" y="100.1">13</text>
<text x="158" y="97.5">8</text>
<text x="175.2" y="100.1">12</text>
<text x="175.8" y="97.5">9</text>
<text x="48.8" y="103.9">3</text>
<text x="65.3" y="103.9">5</text>
<text x="104.1" y="106.4">10</text>
<text x="104.7" y="103.9">9</text>
<text x="118.1" y="106.4">18</text>
<text x="118.1" y="103.9">19</text>
<text x="157.4" y="102.6">14</text>
<text x="157.4" y="105.2">17</text>
<text x="157.4" y="107.7">18</text>
<text x="175.2" y="102.6">15</text>
<text x="175.2" y="105.2">16</text>
<text x="175.2" y="107.7">19</text>
<text x="104.1" y="109">11</text>
<text x="104.1" y="111.5">14</text>
<text x="118.1" y="111.5">16</text>
<text x="118.1" y="109">17</text>
<text x="157.4" y="111.5">10</text>
<text x="175.2" y="111.5">20</text>
<text x="104.1" y="114">23</text>
<text x="118.1" y="114">15</text>
<text x="58.2" y="124.5" transform="rotate(-90 58.2 124.5)">14</text>
<text x="164.8" y="122" transform="rotate(-90 164.8 122)">11</text>
<text x="169.9" y="121.4" transform="rotate(-90 169.9 121.4)">1</text>
<text x="48.2" y="131.8">10</text>
<text x="48.8" y="126.7">8</text>
<text x="48.8" y="129.3">9</text>
<text x="110.2" y="126.4" transform="rotate(-90 110.2 126.4)">1</text>
<text x="115.3" y="127" transform="rotate(-90 115.3 127)">13</text>
<text x="48.2" y="134.4">11</text>
<text x="48.2" y="136.9">12</text>
<text x="48.2" y="139.4">13</text>
<text x="48.8" y="142">1</text>
<text x="158" y="143.3">3</text>
<text x="175.8" y="143.3">2</text>
<text x="48.8" y="144.5">2</text>
<text x="48.8" y="149.6">3</text>
<text x="48.8" y="147.1">4</text>
<text x="65.3" y="149.6">5</text>
<text x="65.3" y="147.1">6</text>
<text x="158" y="145.8">4</text>
<text x="158" y="148.3">7</text>
<text x="175.8" y="145.8">5</text>
<text x="175.8" y="148.3">6</text>
<text x="157.4" y="153.4">13</text>
<text x="157.4" y="156">14</text>
<text x="158" y="150.9">8</text>
<text x="175.2" y="153.4">12</text>
<text x="175.2" y="156">15</text>
<text x="175.8" y="150.9">9</text>
<text x="157.4" y="158.5">17</text>
<text x="157.4" y="161">18</text>
<text x="175.2" y="158.5">16</text>
<text x="175.2" y="161">19</text>
<text x="157.4" y="164.8">10</text>
<text x="175.2" y="164.8">20</text>
<text x="48.8" y="172.5">8</text>
<text x="58.2" y="170.2" transform="rotate(-90 58.2 170.2)">14</text>
<text x="48.2" y="177.5">10</text>
<text x="48.8" y="175">9</text>
<text x="164.8" y="175.3" transform="rotate(-90 164.8 175.3)">11</text>
<text x="169.9" y="174.7" transform="rotate(-90 169.9 174.7)">1</text>
<text x="48.2" y="180.1">11</text>
<text x="48.2" y="182.6">12</text>
<text x="48.2" y="185.2">13</text>
<text x="48.8" y="187.7">1</text>
<text x="48.8" y="190.2">2</text>
<text x="48.8" y="195.3">3</text>
<text x="48.8" y="192.8">4</text>
<text x="65.3" y="195.3">5</text>
<text x="65.3" y="192.8">6</text>
<text x="158" y="196.6">3</text>
<text x="175.8" y="196.6">2</text>
<text x="58.2" y="203.9" transform="rotate(-90 58.2 203.9)">7</text>
<text x="158" y="199.1">4</text>
<text x="158" y="201.7">7</text>
<text x="175.8" y="199.1">5</text>
<text x="175.8" y="201.7">6</text>
<text x="157.4" y="206.8">13</text>
<text x="157.4" y="209.3">14</text>
<text x="158" y="204.2">8</text>
<text x="175.2" y="206.8">12</text>
<text x="175.2" y="209.3">15</text>
<text x="175.8" y="204.2">9</text>
<text x="157.4" y="211.8">17</text>
<text x="157.4" y="214.4">18</text>
<text x="175.2" y="211.8">16</text>
<text x="175.2" y="214.4">19</text>
<text x="157.4" y="218.2">10</text>
<text x="175.2" y="218.2">20</text>
<text x="164.8" y="228.6" transform="rotate(-90 164.8 228.6)">11</text>
<text x="169.9" y="228" transform="rotate(-90 169.9 228)">1</text>
</g>
<g font-size="1.8" fill="#725600">
<text x="83.9" y="37.7">WR.PAR0-</text>
<text x="84.1" y="40.2">RD.PAR0-</text>
<text x="88.6" y="42.8">INIT-</text>
<text x="18.1" y="59.3">WRITE-</text>
<text x="68.7" y="56.7">P3</text>
<text x="82.8" y="60.6">TEST6-</text>
<text x="154" y="74.5">RD.PAR7-</text>
<text x="92.8" y="89.8">WR.PAR4-</text>
<text x="97.5" y="87.2">INIT-</text>
<text x="94.4" y="92.3">EN.DEV-</text>
<text x="96.9" y="94.8">R/W-</text>
<text x="96.2" y="99.9">XACK-</text>
<text x="97.4" y="97.4">CAS-</text>
<text x="68.7" y="102.5">P2</text>
<text x="95.5" y="112.6">TEST4-</text>
<text x="154" y="127.9">RD.PAR6-</text>
<text x="91.7" y="136.8">RD.PAR0-</text>
<text x="97.7" y="132.9">CLK</text>
<text x="68.7" y="148.2">P1</text>
<text x="154" y="181.2">RD.PAR5-</text>
<text x="68.7" y="193.9">P0</text>
<text x="150.9" y="207.9">CX0</text>
<text x="150.8" y="215.5">DMA</text>
<text x="150.9" y="213">CX2</text>
<text x="150.9" y="210.4">CX1</text>
<text x="154" y="234.5">RD.PAR4-</text>
</g>
</svg>
